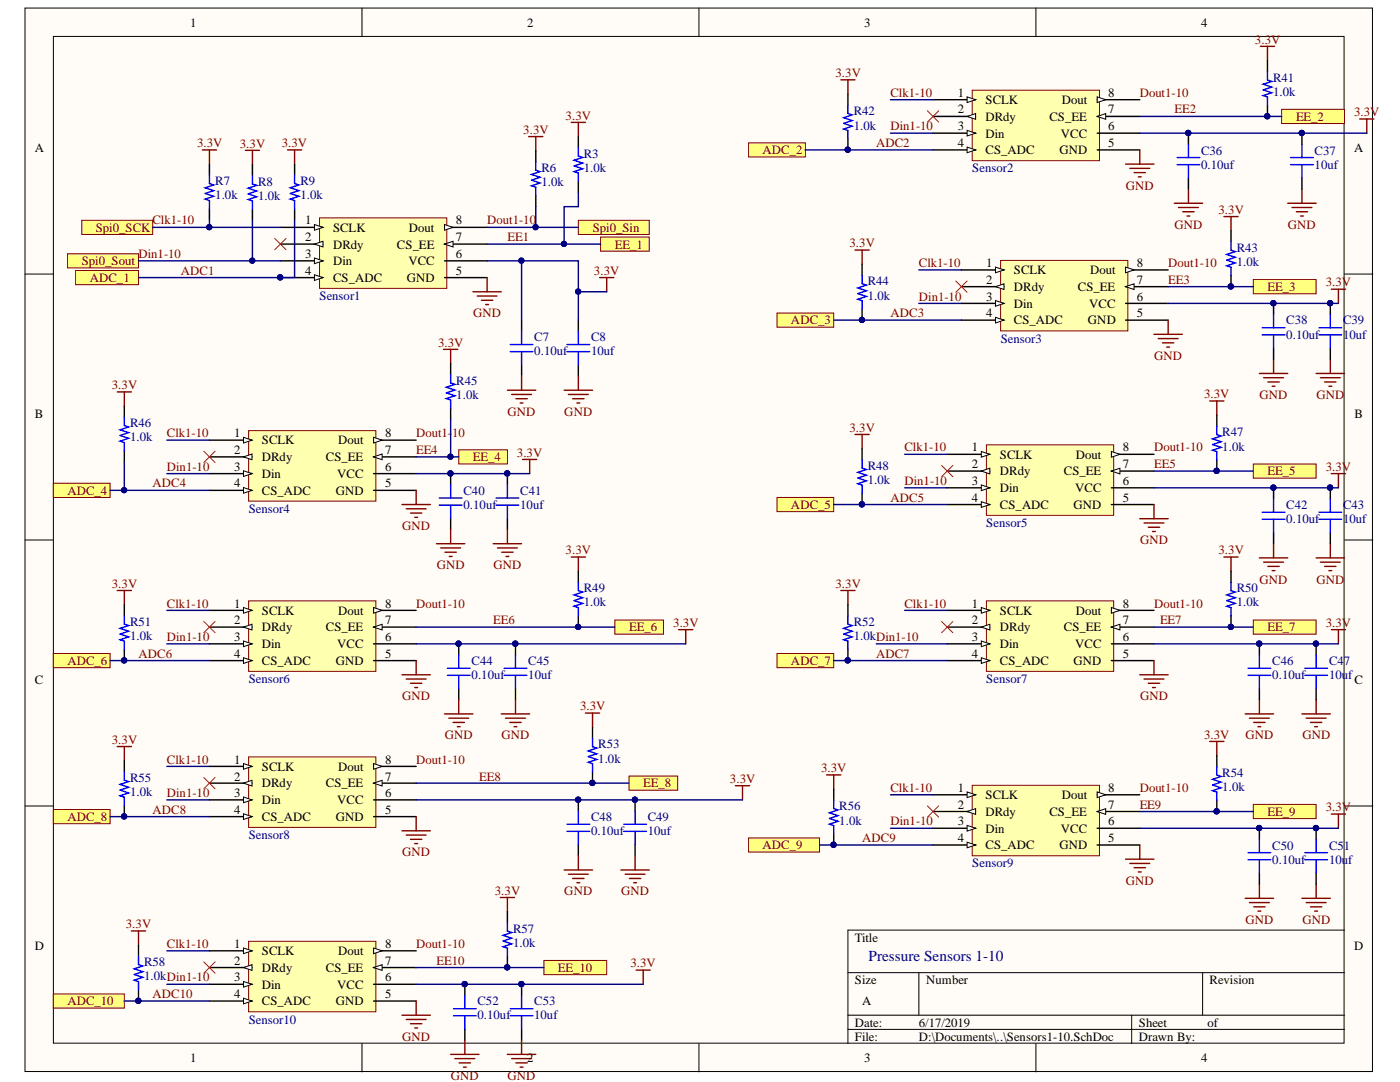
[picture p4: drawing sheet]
<svg xmlns="http://www.w3.org/2000/svg" width="279mm" height="216mm" viewBox="0 0 279 216" stroke-linecap="round" stroke-linejoin="round" font-family="sans-serif">
<g fill="#fffcf8" stroke="#000" stroke-width=".2">
<path d="M5 1.6h268.9v212.2h-268.9z"/>
<path d="M10.7 7.3h257.5v200.9h-257.5z"/>
</g>
<g fill="none" stroke="#000" stroke-width=".2">
<path d="M72.2 1.6v5.7M139.5 1.6v5.7M206.7 1.6v5.7M5 54.7h5.7M268.3 54.7h5.7M5 107.8h5.7M268.3 107.8h5.7M5 160.8h5.7M268.3 160.8h5.7M169.2 194.1h99.1M183.4 194.1v8.5M240 194.1v8.5"/>
<path d="M268.3 185.6h-99.1v22.6M72.2 208.2v5.7M139.5 208.2v5.7M169.2 202.6h99.1M169.2 205.4h99.1M206.7 208.2v5.7M225.9 202.6v5.6"/>
</g>
<path d="M63.8 43.5h25.4v14h-25.4z" fill="#ffffb0" stroke="#800000" stroke-width=".2"/>
<path d="M56 45.4h8.5" fill="none" stroke="#000" stroke-width=".28"/>
<path d="M62.8 44.8l1.7 .6-1.7 .5z" fill="#fffcf8"/>
<path d="M62.8 44.8l1.7 .6-1.7 .5z" fill="none" stroke="#000" stroke-width=".2"/>
<path d="M56 48.7h8.5" fill="none" stroke="#000" stroke-width=".28"/>
<path d="M62.8 48.7l1.7-.6v1.2z" fill="#fffcf8"/>
<path d="M62.8 48.7l1.7-.6v1.2z" fill="none" stroke="#000" stroke-width=".2"/>
<path d="M56 52h8.5" fill="none" stroke="#000" stroke-width=".28"/>
<path d="M62.8 51.5l1.7 .5-1.7 .6z" fill="#fffcf8"/>
<path d="M62.8 51.5l1.7 .5-1.7 .6z" fill="none" stroke="#000" stroke-width=".2"/>
<path d="M56 55.4h8.5" fill="none" stroke="#000" stroke-width=".28"/>
<path d="M62.8 54.8l1.7 .6-1.7 .6z" fill="#fffcf8"/>
<path d="M62.8 54.8l1.7 .6-1.7 .6z" fill="none" stroke="#000" stroke-width=".2"/>
<circle cx="55.9" cy="55.3" r=".52" fill="#000080" stroke="#000080" stroke-width=".2"/>
<path d="M88.7 55.4h8.5M88.7 52h8.5M88.7 48.7h8.5" fill="none" stroke="#000" stroke-width=".28"/>
<path d="M88.7 48.7l1.7-.6v1.2z" fill="#fffcf8"/>
<path d="M88.7 48.7l1.7-.6v1.2z" fill="none" stroke="#000" stroke-width=".2"/>
<path d="M88.7 45.4h8.5" fill="none" stroke="#000" stroke-width=".28"/>
<path d="M88.7 44.8l1.7 .6-1.7 .5z" fill="#fffcf8"/>
<path d="M88.7 44.8l1.7 .6-1.7 .5z" fill="none" stroke="#000" stroke-width=".2"/>
<circle cx="55.9" cy="55.3" r=".52" fill="#000080" stroke="#000080" stroke-width=".2"/>
<path d="M49.6 85.9h25.4v14.1h-25.4z" fill="#ffffb0" stroke="#800000" stroke-width=".2"/>
<path d="M41.8 87.8h8.5" fill="none" stroke="#000" stroke-width=".28"/>
<path d="M48.6 87.3l1.7 .5-1.7 .6z" fill="#fffcf8"/>
<path d="M48.6 87.3l1.7 .5-1.7 .6z" fill="none" stroke="#000" stroke-width=".2"/>
<path d="M41.8 91.2h8.5" fill="none" stroke="#000" stroke-width=".28"/>
<path d="M48.6 91.2l1.7-.6v1.1z" fill="#fffcf8"/>
<path d="M48.6 91.2l1.7-.6v1.1z" fill="none" stroke="#000" stroke-width=".2"/>
<path d="M41.8 94.5h8.5" fill="none" stroke="#000" stroke-width=".28"/>
<path d="M48.6 93.9l1.7 .6-1.7 .6z" fill="#fffcf8"/>
<path d="M48.6 93.9l1.7 .6-1.7 .6z" fill="none" stroke="#000" stroke-width=".2"/>
<path d="M41.8 97.8h8.5" fill="none" stroke="#000" stroke-width=".28"/>
<path d="M48.6 97.3l1.7 .5-1.7 .6z" fill="#fffcf8"/>
<path d="M48.6 97.3l1.7 .5-1.7 .6z" fill="none" stroke="#000" stroke-width=".2"/>
<path d="M74.6 97.8h8.5M74.6 94.5h8.5M74.6 91.2h8.5" fill="none" stroke="#000" stroke-width=".28"/>
<path d="M74.6 91.2l1.7-.6v1.1z" fill="#fffcf8"/>
<path d="M74.6 91.2l1.7-.6v1.1z" fill="none" stroke="#000" stroke-width=".2"/>
<path d="M74.6 87.8h8.5" fill="none" stroke="#000" stroke-width=".28"/>
<path d="M74.6 87.3l1.7 .5-1.7 .6z" fill="#fffcf8"/>
<path d="M74.6 87.3l1.7 .5-1.7 .6z" fill="none" stroke="#000" stroke-width=".2"/>
<path d="M49.6 119.9h25.4v14.1h-25.4z" fill="#ffffb0" stroke="#800000" stroke-width=".2"/>
<path d="M41.8 121.8h8.5" fill="none" stroke="#000" stroke-width=".28"/>
<path d="M48.6 121.2l1.7 .6-1.7 .6z" fill="#fffcf8"/>
<path d="M48.6 121.2l1.7 .6-1.7 .6z" fill="none" stroke="#000" stroke-width=".2"/>
<path d="M41.8 125.1h8.5" fill="none" stroke="#000" stroke-width=".28"/>
<path d="M48.6 125.1l1.7-.5v1.1z" fill="#fffcf8"/>
<path d="M48.6 125.1l1.7-.5v1.1z" fill="none" stroke="#000" stroke-width=".2"/>
<path d="M41.8 128.5h8.5" fill="none" stroke="#000" stroke-width=".28"/>
<path d="M48.6 127.9l1.7 .6-1.7 .5z" fill="#fffcf8"/>
<path d="M48.6 127.9l1.7 .6-1.7 .5z" fill="none" stroke="#000" stroke-width=".2"/>
<path d="M41.8 131.8h8.5" fill="none" stroke="#000" stroke-width=".28"/>
<path d="M48.6 131.2l1.7 .6-1.7 .6z" fill="#fffcf8"/>
<path d="M48.6 131.2l1.7 .6-1.7 .6z" fill="none" stroke="#000" stroke-width=".2"/>
<path d="M74.6 131.8h8.5M74.6 128.5h8.5M74.6 125.1h8.5" fill="none" stroke="#000" stroke-width=".28"/>
<path d="M74.6 125.1l1.7-.5v1.1z" fill="#fffcf8"/>
<path d="M74.6 125.1l1.7-.5v1.1z" fill="none" stroke="#000" stroke-width=".2"/>
<path d="M74.6 121.8h8.5" fill="none" stroke="#000" stroke-width=".28"/>
<path d="M74.6 121.2l1.7 .6-1.7 .6z" fill="#fffcf8"/>
<path d="M74.6 121.2l1.7 .6-1.7 .6z" fill="none" stroke="#000" stroke-width=".2"/>
<path d="M49.6 151h25.4v14.1h-25.4z" fill="#ffffb0" stroke="#800000" stroke-width=".2"/>
<path d="M41.8 152.9h8.5" fill="none" stroke="#000" stroke-width=".28"/>
<path d="M48.6 152.4l1.7 .5-1.7 .6z" fill="#fffcf8"/>
<path d="M48.6 152.4l1.7 .5-1.7 .6z" fill="none" stroke="#000" stroke-width=".2"/>
<path d="M41.8 156.3h8.5" fill="none" stroke="#000" stroke-width=".28"/>
<path d="M48.6 156.3l1.7-.6v1.1z" fill="#fffcf8"/>
<path d="M48.6 156.3l1.7-.6v1.1z" fill="none" stroke="#000" stroke-width=".2"/>
<path d="M41.8 159.6h8.5" fill="none" stroke="#000" stroke-width=".28"/>
<path d="M48.6 159l1.7 .6-1.7 .6z" fill="#fffcf8"/>
<path d="M48.6 159l1.7 .6-1.7 .6z" fill="none" stroke="#000" stroke-width=".2"/>
<path d="M41.8 162.9h8.5" fill="none" stroke="#000" stroke-width=".28"/>
<path d="M48.6 162.4l1.7 .5-1.7 .6z" fill="#fffcf8"/>
<path d="M48.6 162.4l1.7 .5-1.7 .6z" fill="none" stroke="#000" stroke-width=".2"/>
<path d="M74.6 159.6h8.5M74.6 156.3h8.5M74.6 162.9h8.5" fill="none" stroke="#000" stroke-width=".28"/>
<path d="M74.6 156.3l1.7-.6v1.1z" fill="#fffcf8"/>
<path d="M74.6 156.3l1.7-.6v1.1z" fill="none" stroke="#000" stroke-width=".2"/>
<path d="M74.6 152.9h8.5" fill="none" stroke="#000" stroke-width=".28"/>
<path d="M74.6 152.4l1.7 .5-1.7 .6z" fill="#fffcf8"/>
<path d="M74.6 152.4l1.7 .5-1.7 .6z" fill="none" stroke="#000" stroke-width=".2"/>
<path d="M49.6 187.8h25.4v14.1h-25.4z" fill="#ffffb0" stroke="#800000" stroke-width=".2"/>
<path d="M41.8 189.7h8.5" fill="none" stroke="#000" stroke-width=".28"/>
<path d="M48.6 189.2l1.7 .5-1.7 .6z" fill="#fffcf8"/>
<path d="M48.6 189.2l1.7 .5-1.7 .6z" fill="none" stroke="#000" stroke-width=".2"/>
<path d="M41.8 193.1h8.5" fill="none" stroke="#000" stroke-width=".28"/>
<path d="M48.6 193.1l1.7-.6v1.1z" fill="#fffcf8"/>
<path d="M48.6 193.1l1.7-.6v1.1z" fill="none" stroke="#000" stroke-width=".2"/>
<path d="M41.8 196.4h8.5" fill="none" stroke="#000" stroke-width=".28"/>
<path d="M48.6 195.8l1.7 .6-1.7 .6z" fill="#fffcf8"/>
<path d="M48.6 195.8l1.7 .6-1.7 .6z" fill="none" stroke="#000" stroke-width=".2"/>
<path d="M41.8 199.7h8.5" fill="none" stroke="#000" stroke-width=".28"/>
<path d="M48.6 199.2l1.7 .5-1.7 .6z" fill="#fffcf8"/>
<path d="M48.6 199.2l1.7 .5-1.7 .6z" fill="none" stroke="#000" stroke-width=".2"/>
<path d="M74.6 199.7h8.5M74.6 196.4h8.5M74.6 193.1h8.5" fill="none" stroke="#000" stroke-width=".28"/>
<path d="M74.6 193.1l1.7-.6v1.1z" fill="#fffcf8"/>
<path d="M74.6 193.1l1.7-.6v1.1z" fill="none" stroke="#000" stroke-width=".2"/>
<path d="M74.6 189.7h8.5" fill="none" stroke="#000" stroke-width=".28"/>
<path d="M74.6 189.2l1.7 .5-1.7 .6z" fill="#fffcf8"/>
<path d="M74.6 189.2l1.7 .5-1.7 .6z" fill="none" stroke="#000" stroke-width=".2"/>
<path d="M194 18h25.4v14.1h-25.4z" fill="#ffffb0" stroke="#800000" stroke-width=".2"/>
<path d="M186.2 19.9h8.5" fill="none" stroke="#000" stroke-width=".28"/>
<path d="M193 19.3l1.7 .6-1.7 .6z" fill="#fffcf8"/>
<path d="M193 19.3l1.7 .6-1.7 .6z" fill="none" stroke="#000" stroke-width=".2"/>
<path d="M186.2 23.2h8.5" fill="none" stroke="#000" stroke-width=".28"/>
<path d="M193 23.2l1.7-.5v1.1z" fill="#fffcf8"/>
<path d="M193 23.2l1.7-.5v1.1z" fill="none" stroke="#000" stroke-width=".2"/>
<path d="M186.2 26.6h8.5" fill="none" stroke="#000" stroke-width=".28"/>
<path d="M193 26l1.7 .6-1.7 .5z" fill="#fffcf8"/>
<path d="M193 26l1.7 .6-1.7 .5z" fill="none" stroke="#000" stroke-width=".2"/>
<path d="M186.2 29.9h8.5" fill="none" stroke="#000" stroke-width=".28"/>
<path d="M193 29.3l1.7 .6-1.7 .6z" fill="#fffcf8"/>
<path d="M193 29.3l1.7 .6-1.7 .6z" fill="none" stroke="#000" stroke-width=".2"/>
<path d="M219 29.9h8.5M219 26.6h8.5M219 23.2h8.5" fill="none" stroke="#000" stroke-width=".28"/>
<path d="M219 23.2l1.7-.5v1.1z" fill="#fffcf8"/>
<path d="M219 23.2l1.7-.5v1.1z" fill="none" stroke="#000" stroke-width=".2"/>
<path d="M219 19.9h8.5" fill="none" stroke="#000" stroke-width=".28"/>
<path d="M219 19.3l1.7 .6-1.7 .6z" fill="#fffcf8"/>
<path d="M219 19.3l1.7 .6-1.7 .6z" fill="none" stroke="#000" stroke-width=".2"/>
<path d="M199.7 52h25.4v14h-25.4z" fill="#ffffb0" stroke="#800000" stroke-width=".2"/>
<path d="M191.9 53.9h8.5" fill="none" stroke="#000" stroke-width=".28"/>
<path d="M198.7 53.3l1.7 .6-1.7 .5z" fill="#fffcf8"/>
<path d="M198.7 53.3l1.7 .6-1.7 .5z" fill="none" stroke="#000" stroke-width=".2"/>
<path d="M191.9 57.2h8.5" fill="none" stroke="#000" stroke-width=".28"/>
<path d="M198.7 57.2l1.7-.6v1.2z" fill="#fffcf8"/>
<path d="M198.7 57.2l1.7-.6v1.2z" fill="none" stroke="#000" stroke-width=".2"/>
<path d="M191.9 60.5h8.5" fill="none" stroke="#000" stroke-width=".28"/>
<path d="M198.7 60l1.7 .5-1.7 .6z" fill="#fffcf8"/>
<path d="M198.7 60l1.7 .5-1.7 .6z" fill="none" stroke="#000" stroke-width=".2"/>
<path d="M191.9 63.9h8.5" fill="none" stroke="#000" stroke-width=".28"/>
<path d="M198.7 63.3l1.7 .6-1.7 .5z" fill="#fffcf8"/>
<path d="M198.7 63.3l1.7 .6-1.7 .5z" fill="none" stroke="#000" stroke-width=".2"/>
<path d="M224.6 57.2h8.5M224.6 63.9h8.5M224.6 60.5h8.5" fill="none" stroke="#000" stroke-width=".28"/>
<path d="M224.6 57.2l1.7-.6v1.2z" fill="#fffcf8"/>
<path d="M224.6 57.2l1.7-.6v1.2z" fill="none" stroke="#000" stroke-width=".2"/>
<path d="M224.6 53.9h8.5" fill="none" stroke="#000" stroke-width=".28"/>
<path d="M224.6 53.3l1.7 .6-1.7 .5z" fill="#fffcf8"/>
<path d="M224.6 53.3l1.7 .6-1.7 .5z" fill="none" stroke="#000" stroke-width=".2"/>
<path d="M196.9 88.8h25.4v14h-25.4z" fill="#ffffb0" stroke="#800000" stroke-width=".2"/>
<path d="M189 90.7h8.5" fill="none" stroke="#000" stroke-width=".28"/>
<path d="M195.8 90.1l1.7 .6-1.7 .5z" fill="#fffcf8"/>
<path d="M195.8 90.1l1.7 .6-1.7 .5z" fill="none" stroke="#000" stroke-width=".2"/>
<path d="M189 94h8.5" fill="none" stroke="#000" stroke-width=".28"/>
<path d="M195.8 94l1.7-.6v1.2z" fill="#fffcf8"/>
<path d="M195.8 94l1.7-.6v1.2z" fill="none" stroke="#000" stroke-width=".2"/>
<path d="M189 97.3h8.5" fill="none" stroke="#000" stroke-width=".28"/>
<path d="M195.8 96.8l1.7 .5-1.7 .6z" fill="#fffcf8"/>
<path d="M195.8 96.8l1.7 .5-1.7 .6z" fill="none" stroke="#000" stroke-width=".2"/>
<path d="M189 100.7h8.5" fill="none" stroke="#000" stroke-width=".28"/>
<path d="M195.8 100.1l1.7 .6-1.7 .5z" fill="#fffcf8"/>
<path d="M195.8 100.1l1.7 .6-1.7 .5z" fill="none" stroke="#000" stroke-width=".2"/>
<path d="M221.8 97.3h8.5M221.8 94h8.5M221.8 100.7h8.5" fill="none" stroke="#000" stroke-width=".28"/>
<path d="M221.8 94l1.7-.6v1.2z" fill="#fffcf8"/>
<path d="M221.8 94l1.7-.6v1.2z" fill="none" stroke="#000" stroke-width=".2"/>
<path d="M221.8 90.7h8.5" fill="none" stroke="#000" stroke-width=".28"/>
<path d="M221.8 90.1l1.7 .6-1.7 .5z" fill="#fffcf8"/>
<path d="M221.8 90.1l1.7 .6-1.7 .5z" fill="none" stroke="#000" stroke-width=".2"/>
<path d="M196.9 119.9h25.4v14.1h-25.4z" fill="#ffffb0" stroke="#800000" stroke-width=".2"/>
<path d="M189 121.8h8.5" fill="none" stroke="#000" stroke-width=".28"/>
<path d="M195.8 121.2l1.7 .6-1.7 .6z" fill="#fffcf8"/>
<path d="M195.8 121.2l1.7 .6-1.7 .6z" fill="none" stroke="#000" stroke-width=".2"/>
<path d="M189 125.1h8.5" fill="none" stroke="#000" stroke-width=".28"/>
<path d="M195.8 125.1l1.7-.5v1.1z" fill="#fffcf8"/>
<path d="M195.8 125.1l1.7-.5v1.1z" fill="none" stroke="#000" stroke-width=".2"/>
<path d="M189 128.5h8.5" fill="none" stroke="#000" stroke-width=".28"/>
<path d="M195.8 127.9l1.7 .6-1.7 .5z" fill="#fffcf8"/>
<path d="M195.8 127.9l1.7 .6-1.7 .5z" fill="none" stroke="#000" stroke-width=".2"/>
<path d="M189 131.8h8.5" fill="none" stroke="#000" stroke-width=".28"/>
<path d="M195.8 131.2l1.7 .6-1.7 .6z" fill="#fffcf8"/>
<path d="M195.8 131.2l1.7 .6-1.7 .6z" fill="none" stroke="#000" stroke-width=".2"/>
<path d="M221.8 131.8h8.5M221.8 128.5h8.5M221.8 125.1h8.5" fill="none" stroke="#000" stroke-width=".28"/>
<path d="M221.8 125.1l1.7-.5v1.1z" fill="#fffcf8"/>
<path d="M221.8 125.1l1.7-.5v1.1z" fill="none" stroke="#000" stroke-width=".2"/>
<path d="M221.8 121.8h8.5" fill="none" stroke="#000" stroke-width=".28"/>
<path d="M221.8 121.2l1.7 .6-1.7 .6z" fill="#fffcf8"/>
<path d="M221.8 121.2l1.7 .6-1.7 .6z" fill="none" stroke="#000" stroke-width=".2"/>
<path d="M194 156.7h25.4v14.1h-25.4z" fill="#ffffb0" stroke="#800000" stroke-width=".2"/>
<path d="M186.2 158.6h8.5" fill="none" stroke="#000" stroke-width=".28"/>
<path d="M193 158l1.7 .6-1.7 .6z" fill="#fffcf8"/>
<path d="M193 158l1.7 .6-1.7 .6z" fill="none" stroke="#000" stroke-width=".2"/>
<path d="M186.2 161.9h8.5" fill="none" stroke="#000" stroke-width=".28"/>
<path d="M193 161.9l1.7-.5v1.1z" fill="#fffcf8"/>
<path d="M193 161.9l1.7-.5v1.1z" fill="none" stroke="#000" stroke-width=".2"/>
<path d="M186.2 165.3h8.5" fill="none" stroke="#000" stroke-width=".28"/>
<path d="M193 164.7l1.7 .6-1.7 .5z" fill="#fffcf8"/>
<path d="M193 164.7l1.7 .6-1.7 .5z" fill="none" stroke="#000" stroke-width=".2"/>
<path d="M186.2 168.6h8.5" fill="none" stroke="#000" stroke-width=".28"/>
<path d="M193 168l1.7 .6-1.7 .6z" fill="#fffcf8"/>
<path d="M193 168l1.7 .6-1.7 .6z" fill="none" stroke="#000" stroke-width=".2"/>
<path d="M219 168.6h8.5M219 165.3h8.5M219 161.9h8.5" fill="none" stroke="#000" stroke-width=".28"/>
<path d="M219 161.9l1.7-.5v1.1z" fill="#fffcf8"/>
<path d="M219 161.9l1.7-.5v1.1z" fill="none" stroke="#000" stroke-width=".2"/>
<path d="M219 158.6h8.5" fill="none" stroke="#000" stroke-width=".28"/>
<path d="M219 158l1.7 .6-1.7 .6z" fill="#fffcf8"/>
<path d="M219 158l1.7 .6-1.7 .6z" fill="none" stroke="#000" stroke-width=".2"/>
<g fill="#ffff80" stroke="#800000" stroke-width=".2">
<path d="M119.9 47.3h9.7v2.8h-9.7z" fill-rule="evenodd"/>
<path d="M115.4 44h14.2v2.8h-14.2z" fill-rule="evenodd"/>
</g>
<g fill="none" stroke="#800000" stroke-width=".28">
<path d="M224.6 32.7h5.7M225.5 33.6h3.9M226.3 34.4h2.3M227.2 35.3h.5M227.5 29.9v2.8M94.4 58.2h5.6M95.2 59.1h4M96.1 59.9h2.2M97.2 55.4v2.8M96.9 60.8h.6M230.3 66.7h5.7M231.1 67.6h4"/>
<path d="M232 68.4h2.3M232.8 69.3h.6M233.1 63.9v2.8M83.1 97.8v2.9M80.2 100.7h5.7M81.1 101.5h3.9M81.9 102.4h2.3M82.8 103.2h.5M227.5 103.5h5.6M228.3 104.4h4M229.2 105.2h2.2M230 106.1h.6"/>
<path d="M230.3 100.7v2.8M80.2 134.6h5.7M81.1 135.5h3.9M81.9 136.3h2.3M82.8 137.2h.5M83.1 131.8v2.8M227.5 134.6h5.6M228.3 135.5h4M229.2 136.3h2.2M230 137.2h.6M230.3 131.8v2.8M80.2 165.8h5.7"/>
<path d="M81.1 166.6h3.9M81.9 167.5h2.3M82.8 168.3h.5M83.1 162.9v2.9M224.6 171.4h5.7M225.5 172.3h3.9M226.3 173.1h2.3M227.2 174h.5M227.5 168.6v2.8M83.1 199.7v2.9M80.2 202.6h5.7M81.1 203.4h3.9"/>
<path d="M81.9 204.3h2.3M82.8 205.1h.5"/>
</g>
<g fill="#ffff80" stroke="#800000" stroke-width=".2">
<path d="M16.3 44h14.2v2.8h-14.2z" fill-rule="evenodd"/>
<path d="M13.5 50.6h14.1v2.9h-14.1z" fill-rule="evenodd"/>
<path d="M15.1 54h12.5v2.8h-12.5z" fill-rule="evenodd"/>
</g>
<g fill="none" stroke="#f00" stroke-width=".2">
<path d="M185.1 22.1l2.2 2.3M187.3 22.1l-2.2 2.3M54.8 47.6l2.3 2.2M57.1 47.6l-2.3 2.2M190.7 56.1l2.3 2.2M193 56.1l-2.3 2.2M40.7 90l2.2 2.3M42.9 90l-2.2 2.3M187.9 92.9l2.3 2.2M190.2 92.9l-2.3 2.2M40.7 124l2.2 2.3M42.9 124l-2.2 2.3"/>
<path d="M187.9 124l2.3 2.3M190.2 124l-2.3 2.3M40.7 155.1l2.2 2.3M42.9 155.1l-2.2 2.3M185.1 160.8l2.2 2.3M187.3 160.8l-2.2 2.3M40.7 191.9l2.2 2.3M42.9 191.9l-2.2 2.3"/>
</g>
<g fill="#ffff80" stroke="#800000" stroke-width=".2">
<path d="M10.7 96.4h11.3v2.9h-11.3z" fill-rule="evenodd"/>
<path d="M91.6 89.8h9.7v2.8h-9.7z" fill-rule="evenodd"/>
<path d="M122.7 123.7h9.7v2.8h-9.7z" fill-rule="evenodd"/>
<path d="M10.7 130.4h11.3v2.8h-11.3z" fill-rule="evenodd"/>
<path d="M10.7 161.5h11.3v2.9h-11.3z" fill-rule="evenodd"/>
<path d="M125.5 154.9h9.7v2.8h-9.7z" fill-rule="evenodd"/>
<path d="M108.5 191.6h12.6v2.9h-12.6z" fill-rule="evenodd"/>
<path d="M10.7 198.3h14.1v2.9h-14.1z" fill-rule="evenodd"/>
<path d="M149.4 28.5h11.3v2.8h-11.3z" fill-rule="evenodd"/>
<path d="M255.8 21.8h12.5v2.8h-12.5z" fill-rule="evenodd"/>
<path d="M250.1 55.8h12.6v2.8h-12.6z" fill-rule="evenodd"/>
<path d="M155.1 62.5h11.3v2.8h-11.3z" fill-rule="evenodd"/>
<path d="M155.1 99.3h11.3v2.8h-11.3z" fill-rule="evenodd"/>
<path d="M250.1 92.6h12.6v2.8h-12.6z" fill-rule="evenodd"/>
<path d="M250.1 123.7h12.6v2.8h-12.6z" fill-rule="evenodd"/>
<path d="M155.1 130.4h11.3v2.8h-11.3z" fill-rule="evenodd"/>
<path d="M149.4 167.2h14.2v2.8h-14.2z" fill-rule="evenodd"/>
<path d="M250.1 160.5h12.6v2.8h-12.6z" fill-rule="evenodd"/>
</g>
<g fill="none" stroke="#800000" stroke-width=".28">
<path d="M167.8 15.9h2.8M169.2 15.9v2.9M251.5 9.3h2.9M253 9.3v2.8M40.4 29.9h2.8M41.8 29.9v2.8M49 30h2.8M50.4 30v2.8M57.4 29.9h2.8M58.8 29.9v2.8M105.5 27.3h2.8M106.9 27.3v2.8"/>
<path d="M114 24.4h2.8M115.4 24.4v2.9M237.2 37.7v2.9M259.8 37.7v2.9M271.4 23.7h2.8M272.8 23.7v2.9M119.7 55.4h2.8M121.1 55.4v2.8M170.6 49.9h2.9M172.1 49.9v2.8M234.3 40.6h5.7M235.2 41.4h4"/>
<path d="M236 42.3h2.3M236.9 43.1h.6M244.3 43.2h2.8M245.7 43.2v2.8M257 40.6h5.7M257.8 41.4h4M258.7 42.3h2.3M259.5 43.1h.6M265.7 57.7h2.8M267.1 57.7v2.8M23.4 78.2h2.8M24.8 78.2v2.8"/>
<path d="M88.5 69.7h2.9M89.9 69.7v2.8M101.3 77.9h5.6M102.1 78.7h4M103 79.6h2.2M104.1 75v2.9M112.6 77.9h5.7M113.4 78.7h4M114.3 79.6h2.3M115.4 75v2.9M251.3 74.5h5.7M252.2 75.4h3.9"/>
<path d="M253 76.2h2.3M253.9 77.1h.6M254.2 71.7v2.8M262.7 74.5h5.6M263.5 75.4h4M264.4 76.2h2.2M265.2 77.1h.6M265.5 71.7v2.8M103.8 80.4h.6M104.3 91.7h2.8M105.7 91.7v2.8M115.1 80.4h.6"/>
<path d="M170.6 86.7h2.9M172.1 86.7v2.8M241.4 80h2.9M242.8 80v2.8M265.7 94.5h2.8M267.1 94.5v2.8M23.4 117.8h2.8M24.8 117.8v2.9M87.1 108.5h5.7M88 109.3h3.9M88.8 110.2h2.3M89.7 111h.5"/>
<path d="M89.9 105.7v2.8M98.4 108.5h5.7M99.3 109.3h3.9M100.1 110.2h2.3M101 111h.5M101.3 105.7v2.8M114 111.1h2.8M115.4 111.1v2.9M167.8 117.8h2.8M169.2 117.8v2.9M244.3 111.1h2.8M245.7 111.1v2.9"/>
<path d="M251.3 111.3h5.7M252.2 112.2h3.9M253 113h2.3M253.9 113.9h.6M254.2 108.5v2.8M262.7 111.3h5.6M263.5 112.2h4M264.4 113h2.2M265.2 113.9h.6M265.5 108.5v2.8M91.6 139.6v2.9M102.9 139.6v2.9"/>
<path d="M135.4 125.6h2.9M136.9 125.6v2.9M251.3 139.6v2.9M262.7 139.6v2.9M265.7 125.6h2.8M267.1 125.6v2.9M23.4 149h2.8M24.8 149v2.8M88.7 142.5h5.7M89.6 143.3h3.9M90.4 144.2h2.3M91.3 145h.5"/>
<path d="M100 142.5h5.7M100.9 143.3h4M101.7 144.2h2.3M102.6 145h.6M116.8 142.3h2.9M118.3 142.3v2.8M146.8 156.8h2.8M148.2 156.8v2.8M165 154.6h2.8M166.4 154.6v2.9M241.4 147.9h2.9M242.8 147.9v2.9"/>
<path d="M248.5 142.5h5.7M249.4 143.3h3.9M250.2 144.2h2.3M251.1 145h.5M259.8 142.5h5.7M260.7 143.3h3.9M261.5 144.2h2.3M262.4 145h.5M99.8 179.1h2.9M101.3 179.1v2.8M112.6 173.6h5.7M113.4 174.4h4"/>
<path d="M114.3 175.3h2.3M115.1 176.1h.6M115.4 170.8v2.8M123.9 173.6h5.7M124.8 174.4h3.9M125.6 175.3h2.3M126.5 176.1h.5M126.7 170.8v2.8M248.5 179.3h5.7M251.3 176.4v2.9M259.8 179.3h5.7M262.7 176.4v2.9"/>
<path d="M265.7 162.4h2.8M267.1 162.4v2.9M26.2 185.8h2.9M27.6 185.8v2.8M126.9 193.6h2.9M128.4 193.6v2.8M249.4 180.1h3.9M250.2 180.9h2.3M251.1 181.8h.5M260.7 180.1h3.9M261.5 180.9h2.3M262.4 181.8h.5"/>
<path d="M89.9 210.4h5.7M90.8 211.2h3.9M91.6 212.1h2.3M92.5 212.9h.6M92.8 207.6v2.8M101.3 210.4h5.6M102.1 211.2h4M103 212.1h2.2M103.8 212.9h.6M104.1 207.6v2.8"/>
</g>
<g fill="none" stroke="#000" stroke-width=".28">
<path d="M169.2 18.8v2.2M253 12.1v2.2M41.8 32.7v2.3M50.4 32.8v2.3M58.8 32.7v2.3M106.9 30.1v2.2M106.9 39v2.2M115.4 27.3v2.2M115.4 36.2v2.2M169.2 27.7v2.2M237.2 26.6v2.2M237.2 35.5v2.2"/>
<path d="M253 21v2.2M259.8 26.6v2.2M259.8 35.5v2.2M41.8 41.7v2.2M50.4 41.7v2.3M58.8 41.7v2.2M172.1 52.7v2.3M245.7 46v2.3M245.7 55v2.2M89.9 72.5v2.3M104.1 63.9v2.2M104.1 72.8v2.2"/>
<path d="M115.4 63.9v2.2M115.4 72.8v2.2M172.1 61.6v2.3M254.2 60.5v2.3M254.2 69.5v2.2M265.5 60.5v2.3M265.5 69.5v2.2M24.8 81v2.3M24.8 89.9v2.3M89.9 81.5v2.2M89.9 94.5v2.2M101.3 94.5v2.2"/>
<path d="M172.1 89.5v2.3M172.1 98.4v2.3M242.8 82.8v2.3M242.8 91.8v2.2M254.2 97.3v2.3M265.5 97.3v2.3M89.9 103.4v2.3M101.3 103.4v2.3M115.4 114v2.2M245.7 114v2.2M254.2 106.3v2.2M265.5 106.3v2.2"/>
<path d="M24.8 120.7v2.2M24.8 129.6v2.2M91.6 128.5v2.2M91.6 137.4v2.2M102.9 128.5v2.2M102.9 137.4v2.2M115.4 122.9v2.2M169.2 120.7v2.2M169.2 129.6v2.2M245.7 122.9v2.2M251.3 128.5v2.2M251.3 137.4v2.2"/>
<path d="M262.7 128.5v2.2M262.7 137.4v2.2M24.8 151.8v2.2M115.4 159.6v2.2M118.3 145.1v2.3M118.3 154v2.3M126.7 159.6v2.2M166.4 157.5v2.2M242.8 150.8v2.2M242.8 159.7v2.2M24.8 160.7v2.2M115.4 168.5v2.3"/>
<path d="M126.7 168.5v2.3M166.4 166.4v2.2M251.3 165.3v2.2M251.3 174.2v2.2M262.7 165.3v2.2M262.7 174.2v2.2M27.6 188.6v2.2M27.6 197.5v2.2M92.8 196.4v2.2M101.3 181.9v2.2M101.3 190.8v2.3M104.1 196.4v2.2"/>
<path d="M92.8 205.3v2.3M104.1 205.3v2.3"/>
</g>
<g fill="none" stroke="#00f" stroke-width=".28">
<path d="M253 14.3v1.7l.8 .2-1.7 .6 1.7 .6-1.7 .5 1.7 .6-1.7 .6 .9 .3v1.6M41.8 35v1.6l.8 .3-1.7 .6 1.7 .5-1.7 .6 1.7 .6-1.7 .5 .9 .3v1.7M50.4 35.1v1.6l.8 .3-1.7 .6 1.7 .5-1.7 .6 1.7 .6-1.7 .5 .9 .3v1.6M58.8 35v1.6l.8 .3-1.7 .6 1.7 .5-1.7 .6 1.7 .6-1.7 .5 .9 .3v1.7M106.9 32.3v1.7l.9 .2-1.7 .6 1.7 .6-1.7 .5 1.7 .6-1.7 .6 .8 .3v1.6M115.4 29.5v1.6l.9 .3-1.7 .6 1.7 .5-1.7 .6 1.7 .6-1.7 .5 .8 .3v1.7M169.2 21v1.6l.9 .3-1.7 .6 1.7 .6-1.7 .5 1.7 .6-1.7 .6 .8 .2v1.7M234.9 31.4h4.5M234.9 32.9h4.5M237.2 28.8v2.6M237.2 32.9v2.6M257.6 31.4h4.5"/>
<path d="M257.6 32.9h4.5M259.8 28.8v2.6M259.8 32.9v2.6M172.1 55v1.6l.8 .3-1.7 .6 1.7 .5-1.7 .6 1.7 .6-1.7 .5 .9 .3v1.6M245.7 48.3v1.6l.8 .3-1.7 .6 1.7 .5-1.7 .6 1.7 .6-1.7 .5 .9 .3v1.7M89.9 74.8v1.6l.9 .3-1.7 .6 1.7 .5-1.7 .6 1.7 .6-1.7 .5 .8 .3v1.7M101.8 68.7h4.6M101.8 70.2h4.6M104.1 66.1v2.6M104.1 70.2v2.6M113.2 68.7h4.5M113.2 70.2h4.5"/>
<path d="M115.4 66.1v2.6M115.4 70.2v2.6M251.9 65.4h4.5M251.9 66.8h4.5M254.2 62.8v2.6M254.2 66.8v2.7M263.2 65.4h4.6M263.2 66.8h4.6M265.5 62.8v2.6M265.5 66.8v2.7M24.8 83.3v1.6l.9 .3-1.7 .6 1.7 .5-1.7 .6 1.7 .6-1.7 .5 .8 .3v1.6M87.7 99.4h4.5"/>
<path d="M89.9 96.7v2.7M99 99.4h4.5M101.3 96.7v2.7M172.1 91.8v1.6l.8 .3-1.7 .6 1.7 .5-1.7 .6 1.7 .5-1.7 .6 .9 .3v1.6M242.8 85.1v1.6l.9 .3-1.7 .6 1.7 .5-1.7 .6 1.7 .6-1.7 .5 .8 .3v1.7M254.2 99.6v2.6M265.5 99.6v2.6M87.7 100.8h4.5M89.9 100.8v2.6M99 100.8h4.5M101.3 100.8v2.6M115.4 116.2v1.7l.9 .2-1.7 .6 1.7 .6-1.7 .5 1.7 .6-1.7 .6 .8 .3v1.6"/>
<path d="M245.7 116.2v1.7l.8 .2-1.7 .6 1.7 .6-1.7 .5 1.7 .6-1.7 .6 .9 .3v1.6M251.9 102.2h4.5M251.9 103.6h4.5M254.2 103.6v2.7M263.2 102.2h4.6M263.2 103.6h4.6M265.5 103.6v2.7M24.8 122.9v1.6l.9 .3-1.7 .6 1.7 .6-1.7 .5 1.7 .6-1.7 .6 .8 .2v1.7M89.3 133.3h4.5M89.3 134.8h4.5M91.6 130.7v2.6M91.6 134.8v2.6"/>
<path d="M100.6 133.3h4.5M100.6 134.8h4.5M102.9 130.7v2.6M102.9 134.8v2.6M169.2 122.9v1.6l.9 .3-1.7 .6 1.7 .6-1.7 .5 1.7 .6-1.7 .6 .8 .2v1.7M249.1 133.3h4.5M249.1 134.8h4.5M251.3 130.7v2.6M251.3 134.8v2.6M260.4 133.3h4.5M260.4 134.8h4.5M262.7 130.7v2.6"/>
<path d="M262.7 134.8v2.6M24.8 154v1.7l.9 .3-1.7 .5 1.7 .6-1.7 .6 1.7 .5-1.7 .6 .8 .3v1.6M118.3 147.4v1.6l.8 .3-1.7 .5 1.7 .6-1.7 .6 1.7 .5-1.7 .6 .9 .3v1.6M166.4 159.7v1.6l.8 .3-1.7 .6 1.7 .5-1.7 .6 1.7 .6-1.7 .5 .9 .3v1.7M242.8 153v1.7l.9 .2-1.7 .6 1.7 .6-1.7 .5 1.7 .6-1.7 .6 .8 .3v1.6M113.2 164.5h4.5M113.2 165.9h4.5M115.4 161.8v2.7M115.4 165.9v2.6M124.5 164.5h4.5M124.5 165.9h4.5M126.7 161.8v2.7"/>
<path d="M126.7 165.9v2.6M249.1 170.1h4.5M249.1 171.6h4.5M251.3 167.5v2.6M251.3 171.6v2.6M260.4 170.1h4.5M260.4 171.6h4.5M262.7 167.5v2.6M262.7 171.6v2.6M27.6 190.8v1.7l.9 .3-1.7 .5 1.7 .6-1.7 .6 1.7 .5-1.7 .6 .8 .3v1.6M92.8 198.6v2.7M101.3 184.1v1.7l.8 .3-1.7 .5 1.7 .6-1.7 .6 1.7 .5-1.7 .6 .9 .3v1.6"/>
<path d="M104.1 198.6v2.7M90.5 201.3h4.5M90.5 202.7h4.5M92.8 202.7v2.6M101.8 201.3h4.6M101.8 202.7h4.6M104.1 202.7v2.6"/>
</g>
<g fill="#000080" stroke="#000080" stroke-width=".2">
<circle cx="101.2" cy="94.5" r=".52"/>
<circle cx="89.9" cy="94.5" r=".52"/>
<circle cx="102.8" cy="128.4" r=".52"/>
<circle cx="91.5" cy="128.4" r=".52"/>
<circle cx="126.7" cy="159.6" r=".52"/>
<circle cx="115.4" cy="159.6" r=".52"/>
<circle cx="104.1" cy="196.4" r=".52"/>
<circle cx="92.7" cy="196.4" r=".52"/>
<circle cx="237.1" cy="26.5" r=".52"/>
<circle cx="259.8" cy="26.5" r=".52"/>
<circle cx="254.1" cy="60.5" r=".52"/>
<circle cx="265.5" cy="60.5" r=".52"/>
<circle cx="254.1" cy="97.3" r=".52"/>
<circle cx="265.5" cy="97.3" r=".52"/>
<circle cx="251.3" cy="128.4" r=".52"/>
<circle cx="262.6" cy="128.4" r=".52"/>
<circle cx="251.3" cy="165.2" r=".52"/>
<circle cx="262.6" cy="165.2" r=".52"/>
<circle cx="115.4" cy="125.1" r=".52"/>
<circle cx="24.8" cy="131.8" r=".52"/>
<circle cx="24.8" cy="162.9" r=".52"/>
<circle cx="118.2" cy="156.2" r=".52"/>
<circle cx="101.2" cy="193" r=".52"/>
<circle cx="27.6" cy="199.7" r=".52"/>
<circle cx="169.2" cy="29.9" r=".52"/>
<circle cx="252.9" cy="23.2" r=".52"/>
<circle cx="245.6" cy="57.2" r=".52"/>
<circle cx="172" cy="63.8" r=".52"/>
<circle cx="172" cy="100.6" r=".52"/>
<circle cx="242.8" cy="94" r=".52"/>
<circle cx="169.2" cy="131.8" r=".52"/>
<circle cx="245.6" cy="125.1" r=".52"/>
<circle cx="166.3" cy="168.6" r=".52"/>
<circle cx="242.8" cy="161.9" r=".52"/>
<circle cx="106.9" cy="45.3" r=".52"/>
<circle cx="41.8" cy="45.3" r=".52"/>
<circle cx="50.3" cy="52" r=".52"/>
<circle cx="55.9" cy="55.3" r=".52"/>
<circle cx="112.5" cy="48.7" r=".52"/>
<circle cx="115.4" cy="58.2" r=".52"/>
<circle cx="104.1" cy="52" r=".52"/>
<circle cx="24.8" cy="97.8" r=".52"/>
<circle cx="89.9" cy="91.1" r=".52"/>
</g>
<g fill="none" stroke="#000080" stroke-width=".28">
<path d="M177.7 19.9h8.5M115.4 38.4v2.8h-2.8v7.5M160.7 29.9h25.5M177.7 26.6h8.5M227.5 23.2h28.3M227.5 26.6h45.3M30.5 45.4h11.3M41.8 43.9v1.5h14.2M50.4 44v8h-22.8M50.4 52h5.6M58.8 43.9v11.5h-31.2M97.2 45.4h18.2"/>
<path d="M97.2 48.7h22.7M97.2 52h18.2v11.9M104.1 52v11.9M106.9 41.2v4.2M115.4 58.2h5.7M183.4 53.9h8.5M233.1 57.2h17M166.4 63.9h25.5M183.4 60.5h8.5M233.1 60.5h34M22 97.8h19.8M24.8 92.2v5.6"/>
<path d="M33.3 87.8h8.5M33.3 94.5h8.5M83.1 94.5h22.6M83.1 91.2h6.8M89.9 83.7v7.5h1.7M180.5 90.7h8.5M180.5 97.3h8.5M230.3 94h19.8M230.3 97.3h36.8M166.4 100.7h22.6M22 131.8h19.8M33.3 121.8h8.5"/>
<path d="M33.3 128.5h8.5M83.1 125.1h39.6M83.1 128.5h53.8M166.4 131.8h22.6M174.9 128.5h14.1M180.5 121.8h8.5M230.3 125.1h19.8M230.3 128.5h36.8M33.3 152.9h8.5M33.3 159.6h8.5M83.1 156.3h42.4M83.1 159.6h65.1"/>
<path d="M177.7 158.6h8.5M22 162.9h19.8M163.6 168.6h22.6M177.7 165.3h8.5M227.5 161.9h22.6M227.5 165.3h39.6M24.8 199.7h17M33.3 189.7h8.5M33.3 196.4h8.5M83.1 193.1h25.4M83.1 196.4h45.3"/>
</g>
<text font-size="3" fill="#000080" x="173.3" y="191.7">Pressure Sensors 1-10</text>
<g font-size="2.5">
<text x="38" y="5.3">1</text>
<text x="105.2" y="5.3">2</text>
<text x="172.5" y="5.3">3</text>
<text x="239.7" y="5.3">4</text>
<text x="191.2" y="19.3">1</text>
<text x="191.2" y="22.6">2</text>
<text x="196.7" y="20.8">SCLK</text>
<text x="211.9" y="20.8">Dout</text>
<text x="221.2" y="22.6">7</text>
<text x="221.2" y="19.3">8</text>
<text x="191.2" y="26">3</text>
<text x="191.2" y="29.4">4</text>
<text x="196.7" y="24.1">DRdy</text>
<text x="196.7" y="27.5">Din</text>
<text x="209.4" y="24.1">CS_EE</text>
<text x="211.7" y="27.5">VCC</text>
<text x="221.2" y="29.4">5</text>
<text x="221.2" y="26">6</text>
<text x="6.9" y="30.4">A</text>
<text x="196.7" y="30.8">CS_ADC</text>
<text x="211.5" y="30.8">GND</text>
<text x="270.2" y="30.4">A</text>
<text x="60.9" y="44.8">1</text>
<text x="66.5" y="46.2">SCLK</text>
<text x="81.6" y="46.2">Dout</text>
<text x="91" y="44.8">8</text>
<text x="60.9" y="48.2">2</text>
<text x="60.9" y="51.5">3</text>
<text x="66.5" y="49.6">DRdy</text>
<text x="66.5" y="52.9">Din</text>
<text x="79.2" y="49.6">CS_EE</text>
<text x="81.5" y="52.9">VCC</text>
<text x="91" y="51.5">6</text>
<text x="91" y="48.2">7</text>
<text x="196.8" y="53.3">1</text>
<text x="226.9" y="53.3">8</text>
<text x="60.9" y="54.8">4</text>
<text x="66.5" y="56.3">CS_ADC</text>
<text x="81.2" y="56.3">GND</text>
<text x="91" y="54.8">5</text>
<text x="196.8" y="56.6">2</text>
<text x="196.8" y="60">3</text>
<text x="202.3" y="54.8">SCLK</text>
<text x="202.3" y="58">DRdy</text>
<text x="215.1" y="58">CS_EE</text>
<text x="217.6" y="54.8">Dout</text>
<text x="226.9" y="60">6</text>
<text x="226.9" y="56.6">7</text>
<text x="196.8" y="63.3">4</text>
<text x="202.3" y="61.4">Din</text>
<text x="202.3" y="64.7">CS_ADC</text>
<text x="217.1" y="64.7">GND</text>
<text x="217.4" y="61.4">VCC</text>
<text x="226.9" y="63.3">5</text>
<text x="6.9" y="83.5">B</text>
<text x="270.3" y="83.5">B</text>
<text x="46.8" y="87.3">1</text>
<text x="52.3" y="88.6">SCLK</text>
<text x="67.5" y="88.6">Dout</text>
<text x="76.9" y="87.3">8</text>
<text x="46.8" y="90.6">2</text>
<text x="46.8" y="94">3</text>
<text x="52.3" y="92">DRdy</text>
<text x="52.3" y="95.4">Din</text>
<text x="65" y="92">CS_EE</text>
<text x="67.3" y="95.4">VCC</text>
<text x="76.9" y="94">6</text>
<text x="76.9" y="90.6">7</text>
<text x="194" y="90.1">1</text>
<text x="194" y="93.5">2</text>
<text x="199.5" y="91.5">SCLK</text>
<text x="199.5" y="94.8">DRdy</text>
<text x="212.3" y="94.8">CS_EE</text>
<text x="214.7" y="91.5">Dout</text>
<text x="224.1" y="93.5">7</text>
<text x="224.1" y="90.1">8</text>
<text x="46.8" y="97.3">4</text>
<text x="52.3" y="98.7">CS_ADC</text>
<text x="67.1" y="98.7">GND</text>
<text x="76.9" y="97.3">5</text>
<text x="194" y="96.8">3</text>
<text x="194" y="100.1">4</text>
<text x="199.5" y="98.2">Din</text>
<text x="199.5" y="101.6">CS_ADC</text>
<text x="214.3" y="101.6">GND</text>
<text x="214.6" y="98.2">VCC</text>
<text x="224.1" y="100.1">5</text>
<text x="224.1" y="96.8">6</text>
<text x="46.8" y="121.3">1</text>
<text x="46.8" y="124.6">2</text>
<text x="52.3" y="122.6">SCLK</text>
<text x="67.5" y="122.6">Dout</text>
<text x="76.9" y="124.6">7</text>
<text x="76.9" y="121.3">8</text>
<text x="194" y="121.3">1</text>
<text x="194" y="124.6">2</text>
<text x="199.5" y="122.6">SCLK</text>
<text x="214.7" y="122.6">Dout</text>
<text x="224.1" y="124.6">7</text>
<text x="224.1" y="121.3">8</text>
<text x="46.8" y="127.9">3</text>
<text x="46.8" y="131.2">4</text>
<text x="52.3" y="126">DRdy</text>
<text x="52.3" y="129.3">Din</text>
<text x="65" y="126">CS_EE</text>
<text x="67.3" y="129.3">VCC</text>
<text x="76.9" y="131.2">5</text>
<text x="76.9" y="127.9">6</text>
<text x="194" y="127.9">3</text>
<text x="194" y="131.2">4</text>
<text x="199.5" y="126">DRdy</text>
<text x="199.5" y="129.3">Din</text>
<text x="212.3" y="126">CS_EE</text>
<text x="214.6" y="129.3">VCC</text>
<text x="224.1" y="131.2">5</text>
<text x="224.1" y="127.9">6</text>
<text x="6.9" y="136.6">C</text>
<text x="52.3" y="132.7">CS_ADC</text>
<text x="67.1" y="132.7">GND</text>
<text x="199.5" y="132.7">CS_ADC</text>
<text x="214.3" y="132.7">GND</text>
<text x="270.3" y="136.6">C</text>
<text x="46.8" y="152.4">1</text>
<text x="46.8" y="155.7">2</text>
<text x="52.3" y="153.8">SCLK</text>
<text x="67.5" y="153.8">Dout</text>
<text x="76.9" y="155.7">7</text>
<text x="76.9" y="152.4">8</text>
<text x="46.8" y="159">3</text>
<text x="52.3" y="157.1">DRdy</text>
<text x="52.3" y="160.5">Din</text>
<text x="65" y="157.1">CS_EE</text>
<text x="67.3" y="160.5">VCC</text>
<text x="76.9" y="159">6</text>
<text x="191.2" y="158">1</text>
<text x="191.2" y="161.3">2</text>
<text x="196.7" y="159.5">SCLK</text>
<text x="211.9" y="159.5">Dout</text>
<text x="221.2" y="161.3">7</text>
<text x="221.2" y="158">8</text>
<text x="46.8" y="162.4">4</text>
<text x="52.3" y="163.8">CS_ADC</text>
<text x="67.1" y="163.8">GND</text>
<text x="76.9" y="162.4">5</text>
<text x="191.2" y="164.7">3</text>
<text x="196.7" y="162.8">DRdy</text>
<text x="196.7" y="166.1">Din</text>
<text x="209.4" y="162.8">CS_EE</text>
<text x="211.7" y="166.1">VCC</text>
<text x="221.2" y="164.7">6</text>
<text x="191.2" y="168.1">4</text>
<text x="196.7" y="169.4">CS_ADC</text>
<text x="211.5" y="169.4">GND</text>
<text x="221.2" y="168.1">5</text>
<text x="6.9" y="189.6">D</text>
<text x="46.8" y="189.1">1</text>
<text x="52.3" y="190.6">SCLK</text>
<text x="67.5" y="190.6">Dout</text>
<text x="76.9" y="189.1">8</text>
<text x="170.6" y="187.9">Title</text>
<text x="270.2" y="189.6">D</text>
<text x="46.8" y="192.5">2</text>
<text x="46.8" y="195.8">3</text>
<text x="52.3" y="194">DRdy</text>
<text x="52.3" y="197.2">Din</text>
<text x="65" y="194">CS_EE</text>
<text x="67.3" y="197.2">VCC</text>
<text x="76.9" y="195.8">6</text>
<text x="76.9" y="192.5">7</text>
<text x="170.6" y="196.4">Size</text>
<text x="184.8" y="196.4">Number</text>
<text x="241.4" y="196.4">Revision</text>
<text x="46.8" y="199.2">4</text>
<text x="52.3" y="200.6">CS_ADC</text>
<text x="67.1" y="200.6">GND</text>
<text x="76.9" y="199.2">5</text>
<text x="172.1" y="200.6">A</text>
<text x="170.6" y="204.9">Date:</text>
<text x="170.6" y="207.6">File:</text>
<text x="183.4" y="204.9">6/17/2019</text>
<text x="183.4" y="207.6">D:\Documents\..\Sensors1-10.SchDoc</text>
<text x="227.3" y="204.9">Sheet</text>
<text x="227.3" y="207.6">Drawn By:</text>
<text x="241" y="204.9">of</text>
<text x="38" y="212">1</text>
<text x="105.2" y="212">2</text>
<text x="172.5" y="212">3</text>
<text x="239.7" y="212">4</text>
</g>
<g font-size="2.5" fill="#800000">
<text x="250.4" y="8.7">3.3V</text>
<text x="166.7" y="15.4">3.3V</text>
<text x="112.9" y="23.9">3.3V</text>
<text x="177.7" y="19.3">Clk1-10</text>
<text x="227.4" y="19.3">Dout1-10</text>
<text x="234.4" y="22.6">EE2</text>
<text x="270.2" y="23.2">3.3V</text>
<text x="39.3" y="29.4">3.3V</text>
<text x="47.9" y="29.5">3.3V</text>
<text x="56.2" y="29.4">3.3V</text>
<text x="104.4" y="26.7">3.3V</text>
<text x="174.9" y="29.4">ADC2</text>
<text x="177.7" y="26">Din1-10</text>
<text x="258.6" y="24.1">EE_2</text>
<text x="152.2" y="30.8">ADC_2</text>
<text x="224.7" y="37.9">GND</text>
<text x="19.1" y="46.2">Spi0_SCK</text>
<text x="30.4" y="44.8">Clk1-10</text>
<text x="97.2" y="44.8">Dout1-10</text>
<text x="118.3" y="46.2">Spi0_Sin</text>
<text x="234.4" y="45.6">GND</text>
<text x="243.2" y="42.7">3.3V</text>
<text x="257" y="45.6">GND</text>
<text x="16.3" y="52.9">Spi0_Sout</text>
<text x="27.6" y="51.5">Din1-10</text>
<text x="101.3" y="48.2">EE1</text>
<text x="122.7" y="49.6">EE_1</text>
<text x="169.5" y="49.3">3.3V</text>
<text x="183.4" y="53.3">Clk1-10</text>
<text x="233.1" y="53.3">Dout1-10</text>
<text x="17.9" y="56.3">ADC_1</text>
<text x="36.1" y="54.8">ADC1</text>
<text x="118.5" y="54.8">3.3V</text>
<text x="183.4" y="60">Din1-10</text>
<text x="233.1" y="56.6">EE3</text>
<text x="253" y="58">EE_3</text>
<text x="264.6" y="57.1">3.3V</text>
<text x="94.4" y="63.3">GND</text>
<text x="157.9" y="64.7">ADC_3</text>
<text x="177.7" y="63.3">ADC3</text>
<text x="87.4" y="69.2">3.3V</text>
<text x="230.3" y="71.8">GND</text>
<text x="22.3" y="77.7">3.3V</text>
<text x="101.3" y="83">GND</text>
<text x="112.6" y="83">GND</text>
<text x="240.3" y="79.4">3.3V</text>
<text x="251.4" y="79.6">GND</text>
<text x="262.7" y="79.6">GND</text>
<text x="33.3" y="87.3">Clk1-10</text>
<text x="83" y="87.3">Dout1-10</text>
<text x="169.5" y="86.1">3.3V</text>
<text x="33.3" y="94">Din1-10</text>
<text x="83" y="90.6">EE4</text>
<text x="94.4" y="92">EE_4</text>
<text x="103.2" y="91.1">3.3V</text>
<text x="180.5" y="90.1">Clk1-10</text>
<text x="230.3" y="90.1">Dout1-10</text>
<text x="230.3" y="93.5">EE5</text>
<text x="253" y="94.8">EE_5</text>
<text x="264.6" y="94">3.3V</text>
<text x="13.4" y="98.7">ADC_4</text>
<text x="30.4" y="97.3">ADC4</text>
<text x="157.9" y="101.6">ADC_5</text>
<text x="177.7" y="100.1">ADC5</text>
<text x="180.5" y="96.8">Din1-10</text>
<text x="80.2" y="105.8">GND</text>
<text x="87.2" y="113.6">GND</text>
<text x="98.5" y="113.6">GND</text>
<text x="112.9" y="110.6">3.3V</text>
<text x="227.5" y="108.6">GND</text>
<text x="243.2" y="110.6">3.3V</text>
<text x="22.3" y="117.3">3.3V</text>
<text x="166.7" y="117.3">3.3V</text>
<text x="251.4" y="116.4">GND</text>
<text x="262.7" y="116.4">GND</text>
<text x="33.3" y="121.3">Clk1-10</text>
<text x="83" y="121.3">Dout1-10</text>
<text x="98.4" y="124.6">EE6</text>
<text x="134.4" y="125.1">3.3V</text>
<text x="180.5" y="121.3">Clk1-10</text>
<text x="230.3" y="121.3">Dout1-10</text>
<text x="231.5" y="124.6">EE7</text>
<text x="264.6" y="125.1">3.3V</text>
<text x="27.6" y="131.2">ADC6</text>
<text x="33.3" y="127.9">Din1-10</text>
<text x="125.6" y="126">EE_6</text>
<text x="174.9" y="131.2">ADC7</text>
<text x="253" y="126">EE_7</text>
<text x="13.4" y="132.7">ADC_6</text>
<text x="157.9" y="132.7">ADC_7</text>
<text x="80.2" y="139.8">GND</text>
<text x="115.8" y="141.7">3.3V</text>
<text x="227.5" y="139.8">GND</text>
<text x="22.3" y="148.4">3.3V</text>
<text x="88.8" y="147.6">GND</text>
<text x="100.1" y="147.6">GND</text>
<text x="240.3" y="147.4">3.3V</text>
<text x="248.6" y="147.6">GND</text>
<text x="259.9" y="147.6">GND</text>
<text x="33.3" y="152.4">Clk1-10</text>
<text x="83" y="152.4">Dout1-10</text>
<text x="95.6" y="155.7">EE8</text>
<text x="163.9" y="154.1">3.3V</text>
<text x="33.3" y="159">Din1-10</text>
<text x="128.4" y="157.1">EE_8</text>
<text x="145.7" y="156.3">3.3V</text>
<text x="177.7" y="158">Clk1-10</text>
<text x="227.4" y="158">Dout1-10</text>
<text x="227.4" y="161.3">EE9</text>
<text x="264.6" y="161.9">3.3V</text>
<text x="13.4" y="163.8">ADC_8</text>
<text x="30.4" y="162.4">ADC8</text>
<text x="177.7" y="164.7">Din1-10</text>
<text x="253" y="162.8">EE_9</text>
<text x="80.2" y="170.9">GND</text>
<text x="152.2" y="169.4">ADC_9</text>
<text x="172.1" y="168.1">ADC9</text>
<text x="98.8" y="178.6">3.3V</text>
<text x="112.6" y="178.7">GND</text>
<text x="124" y="178.7">GND</text>
<text x="224.7" y="176.5">GND</text>
<text x="25.1" y="185.2">3.3V</text>
<text x="248.6" y="184.3">GND</text>
<text x="259.9" y="184.3">GND</text>
<text x="33.3" y="189.1">Clk1-10</text>
<text x="83" y="189.1">Dout1-10</text>
<text x="87.1" y="192.5">EE10</text>
<text x="111.4" y="194">EE_10</text>
<text x="125.8" y="193">3.3V</text>
<text x="13.4" y="200.6">ADC_10</text>
<text x="30.4" y="199.2">ADC10</text>
<text x="80.2" y="207.6">GND</text>
<text x="90" y="215.5">GND</text>
<text x="101.3" y="215.5">GND</text>
</g>
<g font-size="2.5" fill="#000080">
<text x="254.1" y="16.3">R41</text>
<text x="170.4" y="23">R42</text>
<text x="254.1" y="19.2">1.0k</text>
<text x="170.4" y="25.8">1.0k</text>
<text x="108.1" y="34.3">R6</text>
<text x="116.5" y="34.3">1.0k</text>
<text x="116.5" y="31.5">R3</text>
<text x="194" y="34.4">Sensor2</text>
<text x="239.7" y="33.6">0.10uf</text>
<text x="239.7" y="30.8">C36</text>
<text x="262.4" y="33.6">10uf</text>
<text x="262.4" y="30.8">C37</text>
<text x="43" y="39.8">1.0k</text>
<text x="43" y="37">R7</text>
<text x="51.5" y="39.9">1.0k</text>
<text x="51.5" y="37.1">R8</text>
<text x="59.9" y="39.8">1.0k</text>
<text x="59.9" y="37">R9</text>
<text x="108.1" y="37.2">1.0k</text>
<text x="246.8" y="53.1">1.0k</text>
<text x="246.8" y="50.3">R43</text>
<text x="63.8" y="59.9">Sensor1</text>
<text x="173.2" y="59.8">1.0k</text>
<text x="173.2" y="57">R44</text>
<text x="256.7" y="64.7">C38</text>
<text x="268" y="64.7">C39</text>
<text x="106.6" y="70.9">0.10uf</text>
<text x="106.6" y="68.1">C7</text>
<text x="118" y="70.9">10uf</text>
<text x="118" y="68.1">C8</text>
<text x="199.7" y="68.4">Sensor3</text>
<text x="256.7" y="67.6">0.10uf</text>
<text x="268" y="67.6">10uf</text>
<text x="91.1" y="76.8">R45</text>
<text x="91.1" y="79.6">1.0k</text>
<text x="26" y="88.1">1.0k</text>
<text x="26" y="85.3">R46</text>
<text x="243.9" y="89.9">1.0k</text>
<text x="243.9" y="87">R47</text>
<text x="173.2" y="93.7">R48</text>
<text x="92.5" y="101.6">0.10uf</text>
<text x="92.5" y="98.7">C40</text>
<text x="103.8" y="101.6">10uf</text>
<text x="103.8" y="98.7">C41</text>
<text x="173.2" y="96.6">1.0k</text>
<text x="256.7" y="101.6">C42</text>
<text x="268" y="101.6">C43</text>
<text x="49.6" y="102.3">Sensor4</text>
<text x="196.8" y="105.2">Sensor5</text>
<text x="256.7" y="104.4">0.10uf</text>
<text x="268" y="104.4">10uf</text>
<text x="116.5" y="118.2">R49</text>
<text x="246.8" y="118.2">R50</text>
<text x="26" y="124.9">R51</text>
<text x="116.5" y="121">1.0k</text>
<text x="170.4" y="124.9">R52</text>
<text x="246.8" y="121">1.0k</text>
<text x="26" y="127.7">1.0k</text>
<text x="170.4" y="127.7">1.0kDin1-10</text>
<text x="49.6" y="136.3">Sensor6</text>
<text x="94.1" y="135.6">0.10uf</text>
<text x="94.1" y="132.7">C44</text>
<text x="105.4" y="135.6">10uf</text>
<text x="105.4" y="132.7">C45</text>
<text x="196.8" y="136.3">Sensor7</text>
<text x="253.9" y="135.6">0.10uf</text>
<text x="253.9" y="132.7">C46</text>
<text x="265.2" y="135.6">10uf</text>
<text x="265.2" y="132.7">C47</text>
<text x="119.4" y="149.3">R53</text>
<text x="119.4" y="152.2">1.0k</text>
<text x="243.9" y="155">R54</text>
<text x="26" y="158.9">1.0k</text>
<text x="26" y="156">R55</text>
<text x="167.5" y="161.7">R56</text>
<text x="243.9" y="157.9">1.0k</text>
<text x="49.6" y="167.4">Sensor8</text>
<text x="118" y="166.7">0.10uf</text>
<text x="118" y="163.9">C48</text>
<text x="129.3" y="166.7">10uf</text>
<text x="129.3" y="163.9">C49</text>
<text x="167.5" y="164.5">1.0k</text>
<text x="194" y="173.1">Sensor9</text>
<text x="253.9" y="172.3">0.10uf</text>
<text x="253.9" y="169.5">C50</text>
<text x="265.2" y="172.3">10uf</text>
<text x="265.2" y="169.5">C51</text>
<text x="102.4" y="189">1.0k</text>
<text x="102.4" y="186.2">R57</text>
<text x="28.7" y="195.6">1.0kDin1-10</text>
<text x="28.7" y="192.9">R58</text>
<text x="95.3" y="203.4">0.10uf</text>
<text x="95.3" y="200.6">C52</text>
<text x="106.6" y="203.4">10uf</text>
<text x="106.6" y="200.6">C53</text>
<text x="49.6" y="204.3">Sensor10</text>
</g>
</svg>
